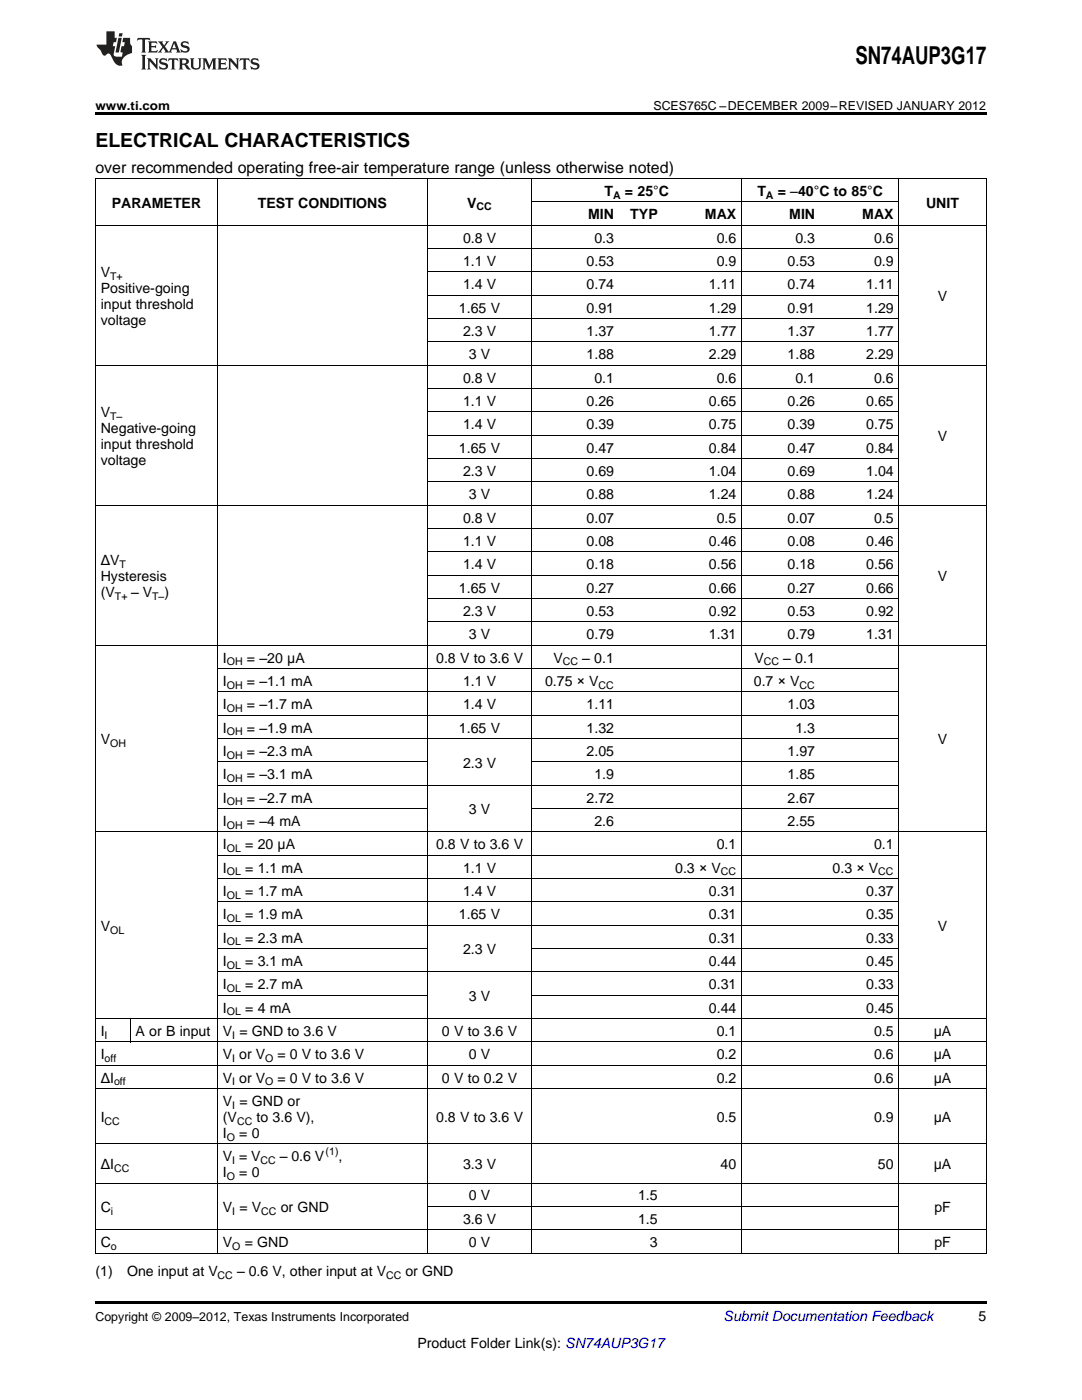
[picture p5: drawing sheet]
<svg xmlns="http://www.w3.org/2000/svg" width="216mm" height="279mm" viewBox="0 0 216 279" stroke-linecap="round" stroke-linejoin="round" font-family="sans-serif">
<g fill="#231f20">
<path d="M27.5 7.6l-.1 .5 .4-.2h.6v.1v2.1l-.2 .4h1l-.3-.4v-2.1l.1-.1h.5l.5 .2-.2-.5zM29.5 8.3l.2 .3v1.5l-.2 .4h1.8l.2-.6a1.04 1.04 0 0 1-1.3 .2v-.7h.6l.3 .2v-.6l-.3 .2h-.6v-.6l.8-.1 .4 .3-.2-.5zM31.5 8.3l.9 1.1-.9 1.1h.8l-.2-.2 .5-.7 .4 .7-.2 .2h1.5l-.1-.2 .1-.4h.9l.1 .4-.2 .2h1l-.3-.3-.7-1.9h-.5l-.9 2-.8-1 .9-1h-.8l.1 .3-.3 .5-.4-.6 .2-.2zM34.7 8.6l.4 1h-.7zM36.3 8.4a.63 .63 0 0 0-.2 .7 .63 .63 0 0 0 .6 .4l.6 .2 .1 .2a.75 .75 0 0 1-.7 .4 .75 .75 0 0 1-.6-.5l.1 .7 .1-.1a1.11 1.11 0 0 0 1.5-.6 1.13 1.13 0 0 0-1.2-.8l-.1-.4a1.04 1.04 0 0 1 1.2 .2l-.2-.5-.1 .1-.5-.2zM28.2 10.9l.2 .4v2.2l-.2 .4h1l-.3-.4v-2.2l.3-.4zM29.3 11.6l.3 .4v1.5l-.3 .4h.8l-.2-.4v-1.3l1.5 1.7v-1.9l.2-.4h-.7l.2 .4v.9l-1.1-1.3zM32 11.8a.62 .62 0 0 0-.2 .7 .62 .62 0 0 0 .6 .4l.6 .1 .1 .3a.76 .76 0 0 1-.7 .3 .76 .76 0 0 1-.6-.4l.1 .7 .1-.1a1.11 1.11 0 0 0 1.5-.6 1.13 1.13 0 0 0-1.2-.8l-.1-.4a1.04 1.04 0 0 1 1.2 .2l-.2-.6-.1 .1-.5-.1zM33.7 11.6l-.2 .6a.61 .61 0 0 1 .8-.3v1.6l-.2 .4h.9l-.2-.4v-1.6a.63 .63 0 0 1 .8 .3l-.2-.6zM35.6 11.6l.3 .4v1.5l-.3 .4h1l-.2-.2v-.8l.5 .2a.76 .76 0 0 0 1.2 .7l-1-1a.58 .58 0 0 0 .6-.5 .58 .58 0 0 0-.5-.6zM36.4 11.9h.1a.45 .45 0 0 1 .5 .1 .45 .45 0 0 1 .1 .5l-.7 .2zM37.9 11.6l.2 .2a2.17 2.17 0 0 0 .3 1.9 .99 .99 0 0 0 1.6-.6v-1.1l.2-.4h-.7l.2 .2a1.92 1.92 0 0 1-.2 1.8 .6 .6 0 0 1-.9-.5v-1.1l.2-.4zM40.4 11.6l.2 .4v1.5l-.2 .4h.7l-.2-.4v-1.4l.8 1.8 .8-1.8v1.4l-.2 .4h.9l-.2-.4v-1.5l.2-.4h-.8l-.6 1.5-.6-1.5zM43.4 11.6l.2 .4v1.5l-.2 .4h1.8l.2-.6a1.04 1.04 0 0 1-1.3 .1v-.6h.5l.4 .2v-.6l-.4 .2h-.5v-.7h.8l.3 .3-.1-.6zM45.5 11.6l.2 .4v1.5l-.2 .4h.7l-.2-.4v-1.3l1.5 1.7v-1.9l.2-.4h-.7l.2 .4v.9l-1.1-1.3zM47.9 11.6l-.1 .6a.61 .61 0 0 1 .8-.3v1.6l-.3 .4h1l-.3-.4 .1-1.6a.63 .63 0 0 1 .7 .3l-.1-.6zM50.2 11.8a.62 .62 0 0 0-.2 .7 .62 .62 0 0 0 .6 .4l.6 .1 .2 .3a.76 .76 0 0 1-.8 .3 .76 .76 0 0 1-.6-.4l.1 .7 .2-.1a1.11 1.11 0 0 0 1.5-.6 1.13 1.13 0 0 0-1.3-.8l-.1-.4a1.04 1.04 0 0 1 1.2 .2l-.1-.6-.2 .1-.5-.1z"/>
<path d="M21.2 6.3v2.6h-1.9l.1 .4 .7 .9a.91 .91 0 0 0 1 .8 .56 .56 0 0 1 .5-.3 .56 .56 0 0 1 .5 .3l.4 .8a1.53 1.53 0 0 0 1.9 1.2 1.54 1.54 0 0 1 1-2.1l.9-.3v-1.4a1.52 1.52 0 0 1-.3-1.6h-1.4l-.2 .8h.5l-.2 .8h-.4l-.2 1v.2l.4 .1-.2 .8a1.93 1.93 0 0 1-1.6-.3l.3-1.8h-.5l.2-.8h.4l.2-.8h-.4v-1.3zM23.6 7.6l-.6 2.9h.7l.6-2.9zM23.8 6.6l-.1 .7h.6l.2-.7z"/>
</g>
<path d="M19 22.5h177.8v.5h-177.8zM19 259.7h177.8v.5h-177.8z" fill="#000"/>
<g fill="none" stroke="#000" stroke-width=".2">
<path d="M19 35.6h177.8M19.1 35.7v214.4M43.4 35.7v214.4M85.2 35.7v214.4M106.1 35.7v214.4M148 35.7v214.4M179.3 35.7v214.4M196.8 35.7v214.4M19 45h177.8M85.3 58.9h94.1M85.3 54.3h94.1M85.3 49.6h94.1"/>
<path d="M106.2 40.3h73.2M19 72.9h177.8M85.3 77.6h94.1M85.3 68.2h94.1M85.3 63.6h94.1M85.3 96.2h94.1M85.3 91.5h94.1M85.3 86.9h94.1M85.3 82.2h94.1M19 100.8h177.8M85.3 119.5h94.1M85.3 114.8h94.1"/>
<path d="M85.3 110.2h94.1M85.3 105.5h94.1M19 128.8h177.8M43.4 138.1h136M43.4 133.4h136M85.3 124.1h94.1M43.4 156.7h136M43.4 152.1h41.8M43.4 147.4h136M43.4 142.8h136M106.2 152.1h73.2M19 166h177.8"/>
<path d="M43.4 175.3h136M43.4 170.7h136M43.4 161.4h41.8M106.2 161.4h73.2M43.4 198.6h41.8M43.4 194h136M43.4 189.3h41.8M43.4 184.7h136M43.4 180h136M106.2 198.6h73.2M106.2 189.3h73.2M19 217.3h177.8"/>
<path d="M19 212.6h177.8M19 207.9h177.8M19 203.3h177.8M25.9 203.3v4.7M19 236.1h177.8M19 228.3h177.8M19 250.1h177.8M19 245.4h177.8M85.3 240.8h94.1"/>
</g>
<text font-size="4.9" x="170.7" y="12.8">SN74AUP3G17</text>
<text font-size="3.9" x="19" y="29.3">ELECTRICAL CHARACTERISTICS</text>
<text font-size="3.2" x="19" y="34.4">over recommended operating free-air temperature range (unless otherwise noted)</text>
<g font-size="2.8">
<text x="22.3" y="41.4">PARAMETER</text>
<text x="51.4" y="41.4">TEST CONDITIONS</text>
<text x="93.2" y="41.4">V</text>
<text x="120.6" y="39.1">T</text>
<text x="124.7" y="39.1">= 25°C</text>
<text x="151.1" y="39.1">T</text>
<text x="155.2" y="39.1">= –40°C to 85°C</text>
<text x="184.8" y="41.4">UNIT</text>
<text x="117.4" y="43.7">MIN</text>
<text x="125.8" y="43.7">TYP</text>
<text x="140.7" y="43.7">MAX</text>
<text x="157.5" y="43.7">MIN</text>
<text x="172" y="43.7">MAX</text>
<text x="92.4" y="48.4">0.8 V</text>
<text x="92.4" y="53.1">1.1 V</text>
<text x="117.1" y="53.1">0.53</text>
<text x="118.6" y="48.4">0.3</text>
<text x="143" y="48.4">0.6</text>
<text x="143" y="53.1">0.9</text>
<text x="157.2" y="53.1">0.53</text>
<text x="158.7" y="48.4">0.3</text>
<text x="174.4" y="48.4">0.6</text>
<text x="174.4" y="53.1">0.9</text>
<text x="20.1" y="55.3">V</text>
<text x="20.1" y="58.5">Positive-going</text>
<text x="92.4" y="57.7">1.4 V</text>
<text x="117.1" y="57.7">0.74</text>
<text x="141.5" y="57.7">1.11</text>
<text x="157.2" y="57.7">0.74</text>
<text x="172.9" y="57.7">1.11</text>
<text x="20.1" y="61.6">input threshold</text>
<text x="20.1" y="64.8">voltage</text>
<text x="91.6" y="62.4">1.65 V</text>
<text x="117.1" y="62.4">0.91</text>
<text x="141.5" y="62.4">1.29</text>
<text x="157.2" y="62.4">0.91</text>
<text x="172.9" y="62.4">1.29</text>
<text x="187.1" y="60">V</text>
<text x="92.4" y="67">2.3 V</text>
<text x="93.6" y="71.7">3 V</text>
<text x="117.1" y="67">1.37</text>
<text x="117.1" y="71.7">1.88</text>
<text x="141.5" y="67">1.77</text>
<text x="141.5" y="71.7">2.29</text>
<text x="157.2" y="67">1.37</text>
<text x="157.2" y="71.7">1.88</text>
<text x="172.9" y="67">1.77</text>
<text x="172.9" y="71.7">2.29</text>
<text x="92.4" y="76.3">0.8 V</text>
<text x="118.6" y="76.3">0.1</text>
<text x="143" y="76.3">0.6</text>
<text x="158.7" y="76.3">0.1</text>
<text x="174.4" y="76.3">0.6</text>
<text x="20.1" y="83.2">V</text>
<text x="92.4" y="81">1.1 V</text>
<text x="117.1" y="81">0.26</text>
<text x="141.5" y="81">0.65</text>
<text x="157.2" y="81">0.26</text>
<text x="172.9" y="81">0.65</text>
<text x="20.1" y="86.4">Negative-going</text>
<text x="20.1" y="89.6">input threshold</text>
<text x="92.4" y="85.7">1.4 V</text>
<text x="117.1" y="85.7">0.39</text>
<text x="141.5" y="85.7">0.75</text>
<text x="157.2" y="85.7">0.39</text>
<text x="172.9" y="85.7">0.75</text>
<text x="187.1" y="88">V</text>
<text x="20.1" y="92.7">voltage</text>
<text x="91.6" y="90.3">1.65 V</text>
<text x="92.4" y="95">2.3 V</text>
<text x="117.1" y="90.3">0.47</text>
<text x="117.1" y="95">0.69</text>
<text x="141.5" y="90.3">0.84</text>
<text x="141.5" y="95">1.04</text>
<text x="157.2" y="90.3">0.47</text>
<text x="157.2" y="95">0.69</text>
<text x="172.9" y="90.3">0.84</text>
<text x="172.9" y="95">1.04</text>
<text x="93.6" y="99.6">3 V</text>
<text x="117.1" y="99.6">0.88</text>
<text x="141.5" y="99.6">1.24</text>
<text x="157.2" y="99.6">0.88</text>
<text x="172.9" y="99.6">1.24</text>
<text x="92.4" y="104.3">0.8 V</text>
<text x="117.1" y="104.3">0.07</text>
<text x="143" y="104.3">0.5</text>
<text x="157.2" y="104.3">0.07</text>
<text x="174.4" y="104.3">0.5</text>
<text x="20.1" y="112.7">ΔV</text>
<text x="92.4" y="108.9">1.1 V</text>
<text x="92.4" y="113.6">1.4 V</text>
<text x="117.1" y="108.9">0.08</text>
<text x="117.1" y="113.6">0.18</text>
<text x="141.5" y="108.9">0.46</text>
<text x="141.5" y="113.6">0.56</text>
<text x="157.2" y="108.9">0.08</text>
<text x="157.2" y="113.6">0.18</text>
<text x="172.9" y="108.9">0.46</text>
<text x="172.9" y="113.6">0.56</text>
<text x="20.1" y="115.9">Hysteresis</text>
<text x="20.1" y="119.1">(V</text>
<text x="26.2" y="119.1">– V</text>
<text x="32.8" y="119.1">)</text>
<text x="91.6" y="118.3">1.65 V</text>
<text x="117.1" y="118.3">0.27</text>
<text x="141.5" y="118.3">0.66</text>
<text x="157.2" y="118.3">0.27</text>
<text x="172.9" y="118.3">0.66</text>
<text x="187.1" y="115.9">V</text>
<text x="92.4" y="122.9">2.3 V</text>
<text x="117.1" y="122.9">0.53</text>
<text x="141.5" y="122.9">0.92</text>
<text x="157.2" y="122.9">0.53</text>
<text x="172.9" y="122.9">0.92</text>
<text x="93.6" y="127.6">3 V</text>
<text x="117.1" y="127.6">0.79</text>
<text x="141.5" y="127.6">1.31</text>
<text x="157.2" y="127.6">0.79</text>
<text x="172.9" y="127.6">1.31</text>
<text x="44.5" y="132.2">I</text>
<text x="44.5" y="136.9">I</text>
<text x="49.3" y="132.2">= –20 μA</text>
<text x="49.3" y="136.9">= –1.1 mA</text>
<text x="87" y="132.2">0.8 V to 3.6 V</text>
<text x="92.4" y="136.9">1.1 V</text>
<text x="108.8" y="136.9">0.75 × V</text>
<text x="110.4" y="132.2">V</text>
<text x="116.2" y="132.2">– 0.1</text>
<text x="150.4" y="136.9">0.7 × V</text>
<text x="150.5" y="132.2">V</text>
<text x="156.3" y="132.2">– 0.1</text>
<text x="44.5" y="141.5">I</text>
<text x="49.3" y="141.5">= –1.7 mA</text>
<text x="92.4" y="141.5">1.4 V</text>
<text x="117.1" y="141.5">1.11</text>
<text x="157.2" y="141.5">1.03</text>
<text x="20.1" y="148.5">V</text>
<text x="44.5" y="146.2">I</text>
<text x="49.3" y="146.2">= –1.9 mA</text>
<text x="91.6" y="146.2">1.65 V</text>
<text x="117.1" y="146.2">1.32</text>
<text x="158.7" y="146.2">1.3</text>
<text x="187.1" y="148.5">V</text>
<text x="44.5" y="150.8">I</text>
<text x="44.5" y="155.5">I</text>
<text x="49.3" y="150.8">= –2.3 mA</text>
<text x="49.3" y="155.5">= –3.1 mA</text>
<text x="92.4" y="153.2">2.3 V</text>
<text x="117.1" y="150.8">2.05</text>
<text x="118.6" y="155.5">1.9</text>
<text x="157.2" y="150.8">1.97</text>
<text x="157.2" y="155.5">1.85</text>
<text x="44.5" y="160.2">I</text>
<text x="49.3" y="160.2">= –2.7 mA</text>
<text x="117.1" y="160.2">2.72</text>
<text x="157.2" y="160.2">2.67</text>
<text x="44.5" y="164.8">I</text>
<text x="49.3" y="164.8">= –4 mA</text>
<text x="93.6" y="162.5">3 V</text>
<text x="118.6" y="164.8">2.6</text>
<text x="157.2" y="164.8">2.55</text>
<text x="44.5" y="169.5">I</text>
<text x="48.9" y="169.5">= 20 μA</text>
<text x="87" y="169.5">0.8 V to 3.6 V</text>
<text x="143" y="169.5">0.1</text>
<text x="174.4" y="169.5">0.1</text>
<text x="44.5" y="174.1">I</text>
<text x="44.5" y="178.8">I</text>
<text x="48.9" y="174.1">= 1.1 mA</text>
<text x="48.9" y="178.8">= 1.7 mA</text>
<text x="92.4" y="174.1">1.1 V</text>
<text x="92.4" y="178.8">1.4 V</text>
<text x="134.7" y="174.1">0.3 × V</text>
<text x="141.5" y="178.8">0.31</text>
<text x="166.1" y="174.1">0.3 × V</text>
<text x="172.9" y="178.8">0.37</text>
<text x="20.1" y="185.8">V</text>
<text x="44.5" y="183.4">I</text>
<text x="48.9" y="183.4">= 1.9 mA</text>
<text x="91.6" y="183.4">1.65 V</text>
<text x="141.5" y="183.4">0.31</text>
<text x="172.9" y="183.4">0.35</text>
<text x="187.1" y="185.8">V</text>
<text x="44.5" y="188.1">I</text>
<text x="48.9" y="188.1">= 2.3 mA</text>
<text x="92.4" y="190.4">2.3 V</text>
<text x="141.5" y="188.1">0.31</text>
<text x="172.9" y="188.1">0.33</text>
<text x="44.5" y="192.8">I</text>
<text x="44.5" y="197.4">I</text>
<text x="48.9" y="192.8">= 3.1 mA</text>
<text x="48.9" y="197.4">= 2.7 mA</text>
<text x="141.5" y="192.8">0.44</text>
<text x="141.5" y="197.4">0.31</text>
<text x="172.9" y="192.8">0.45</text>
<text x="172.9" y="197.4">0.33</text>
<text x="44.5" y="202.1">I</text>
<text x="48.9" y="202.1">= 4 mA</text>
<text x="93.6" y="199.7">3 V</text>
<text x="141.5" y="202.1">0.44</text>
<text x="172.9" y="202.1">0.45</text>
<text x="20.1" y="206.7">I</text>
<text x="27.1" y="206.7">A or B input</text>
<text x="44.5" y="206.7">V = GND to 3.6 V</text>
<text x="88.2" y="206.7">0 V to 3.6 V</text>
<text x="143" y="206.7">0.1</text>
<text x="174.4" y="206.7">0.5</text>
<text x="186.3" y="206.7">μA</text>
<text x="20.1" y="211.4">I</text>
<text x="44.5" y="211.4">V or V</text>
<text x="55.4" y="211.4">= 0 V to 3.6 V</text>
<text x="93.6" y="211.4">0 V</text>
<text x="143" y="211.4">0.2</text>
<text x="174.4" y="211.4">0.6</text>
<text x="186.3" y="211.4">μA</text>
<text x="20.1" y="216">ΔI</text>
<text x="44.5" y="216">V or V</text>
<text x="44.5" y="220.7">V = GND or</text>
<text x="55.4" y="216">= 0 V to 3.6 V</text>
<text x="88.2" y="216">0 V to 0.2 V</text>
<text x="143" y="216">0.2</text>
<text x="174.4" y="216">0.6</text>
<text x="186.3" y="216">μA</text>
<text x="20.1" y="223.9">I</text>
<text x="44.5" y="223.9">(V</text>
<text x="44.5" y="227">I</text>
<text x="47.7" y="227">= 0</text>
<text x="51.2" y="223.9">to 3.6 V),</text>
<text x="87" y="223.9">0.8 V to 3.6 V</text>
<text x="143" y="223.9">0.5</text>
<text x="174.4" y="223.9">0.9</text>
<text x="186.3" y="223.9">μA</text>
<text x="20.1" y="233.3">ΔI</text>
<text x="44.5" y="231.7">V = V</text>
<text x="55.8" y="231.7">– 0.6 V</text>
<text x="67.6" y="231.7">,</text>
<text x="92.4" y="233.3">3.3 V</text>
<text x="143.8" y="233.3">40</text>
<text x="175.2" y="233.3">50</text>
<text x="186.3" y="233.3">μA</text>
<text x="44.5" y="234.9">I</text>
<text x="47.7" y="234.9">= 0</text>
<text x="93.6" y="239.5">0 V</text>
<text x="127.3" y="239.5">1.5</text>
<text x="20.1" y="241.9">C</text>
<text x="44.5" y="241.9">V = V</text>
<text x="56" y="241.9">or GND</text>
<text x="92.4" y="244.2">3.6 V</text>
<text x="127.3" y="244.2">1.5</text>
<text x="186.4" y="241.9">pF</text>
<text x="20.1" y="248.8">C</text>
<text x="44.5" y="248.8">V</text>
<text x="48.8" y="248.8">= GND</text>
<text x="93.6" y="248.8">0 V</text>
<text x="129.7" y="248.8">3</text>
<text x="186.4" y="248.8">pF</text>
<text x="19" y="254.7">(1)</text>
<text x="25.4" y="254.7">One input at V</text>
<text x="47.3" y="254.7">– 0.6 V, other input at V</text>
<text x="80.9" y="254.7">or GND</text>
<text x="195.3" y="263.6">5</text>
<text x="83.3" y="269">Product Folder Link(s): SN74AUP3G17</text>
</g>
<text font-size="2.8" fill="#0000c8" x="144.4" y="263.6">Submit Documentation Feedback</text>
<g font-size="2.5">
<text x="19" y="21.9">www.ti.com</text>
<text x="130.4" y="21.9">SCES765C –DECEMBER 2009–REVISED JANUARY 2012</text>
<text x="19" y="263.6">Copyright © 2009–2012, Texas Instruments Incorporated</text>
</g>
<g font-size="2.1">
<text x="95.1" y="42">CC</text>
<text x="122.3" y="39.7">A</text>
<text x="152.8" y="39.7">A</text>
<text x="22" y="55.8">T+</text>
<text x="22" y="83.8">T–</text>
<text x="23.8" y="113.3">T</text>
<text x="22.9" y="119.7">T+</text>
<text x="30.3" y="119.7">T–</text>
<text x="45.3" y="132.8">OH</text>
<text x="45.3" y="137.4">OH</text>
<text x="112.3" y="132.8">CC</text>
<text x="119.5" y="137.4">CC</text>
<text x="152.4" y="132.8">CC</text>
<text x="159.5" y="137.4">CC</text>
<text x="45.3" y="142.1">OH</text>
<text x="22" y="149.1">OH</text>
<text x="45.3" y="146.8">OH</text>
<text x="45.3" y="151.4">OH</text>
<text x="45.3" y="156.1">OH</text>
<text x="45.3" y="160.7">OH</text>
<text x="45.3" y="165.4">OH</text>
<text x="45.3" y="170">OL</text>
<text x="45.3" y="174.7">OL</text>
<text x="45.3" y="179.4">OL</text>
<text x="143.8" y="174.7">CC</text>
<text x="175.2" y="174.7">CC</text>
<text x="45.3" y="184">OL</text>
<text x="22" y="186.3">OL</text>
<text x="45.3" y="188.7">OL</text>
<text x="45.3" y="193.3">OL</text>
<text x="45.3" y="198">OL</text>
<text x="45.3" y="202.6">OL</text>
<text x="20.9" y="207.3">I</text>
<text x="46.4" y="207.3">I</text>
<text x="20.9" y="211.9">off</text>
<text x="46.4" y="211.9">I</text>
<text x="52.9" y="211.9">O</text>
<text x="22.8" y="216.6">off</text>
<text x="46.4" y="216.6">I</text>
<text x="46.4" y="221.3">I</text>
<text x="52.9" y="216.6">O</text>
<text x="20.9" y="224.4">CC</text>
<text x="45.3" y="227.6">O</text>
<text x="47.3" y="224.4">CC</text>
<text x="22.8" y="233.9">CC</text>
<text x="46.4" y="232.3">I</text>
<text x="52" y="232.3">CC</text>
<text x="65" y="230.6">(1)</text>
<text x="45.3" y="235.4">O</text>
<text x="22.1" y="242.4">i</text>
<text x="46.4" y="242.4">I</text>
<text x="52.1" y="242.4">CC</text>
<text x="22.1" y="249.4">o</text>
<text x="46.4" y="249.4">O</text>
<text x="43.4" y="255.3">CC</text>
<text x="77" y="255.3">CC</text>
</g>
</svg>
